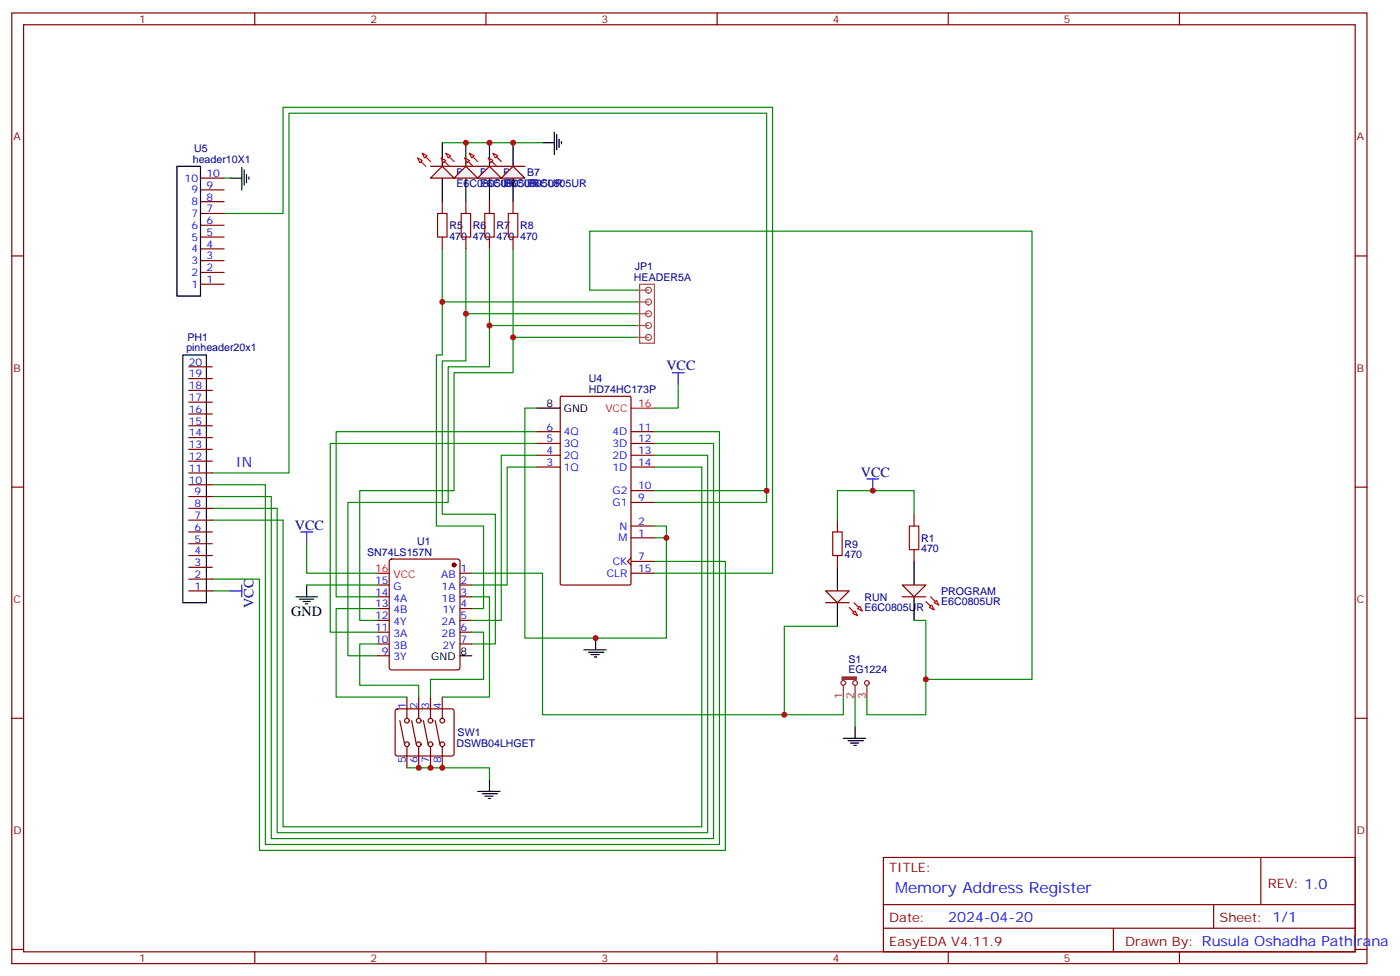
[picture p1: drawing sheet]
<svg xmlns="http://www.w3.org/2000/svg" width="419mm" height="292mm" viewBox="0 0 419 292" stroke-linecap="round" stroke-linejoin="round" font-family="sans-serif">
<g fill="none" stroke="#870000" stroke-width=".35">
<path d="M3.5 3.9h405.4v284.3h-405.4zM7.1 7.4h398.2v277.3h-398.2zM76.2 3.9v3.5M145.3 3.9v3.5M214.5 3.9v3.5M283.6 3.9v3.5M352.8 3.9v3.5M3.5 76.6h3.6M405.3 76.6h3.6M3.5 145.7h3.6M405.3 145.7h3.6M3.5 214.8h3.6"/>
<path d="M405.3 214.8h3.6M264.2 256.5h141.1v28.2h-141.1zM377.1 256.5v14.1M264.2 270.6h141.1M264.2 277.6h141.1M333 277.6v7.1M363 270.6v7M3.5 284h3.6M76.2 284.7v3.5M145.3 284.7v3.5M214.5 284.7v3.5M283.6 284.7v3.5"/>
<path d="M352.8 284.7v3.5M405.3 284h3.6"/>
</g>
<path d="M201.1 111.5h3.5M202.8 111.5v3.5M68.8 176.7h3.5M72.3 175v3.5" fill="none" stroke="#00f" stroke-width=".35"/>
<path d="M68.8 53.3h3.5M72.3 50.1v6.7M73 50.8v4.6M73.7 52.2v2.5M74.4 52.9v.7M132.3 42.7v7M132.3 53.3v7" fill="none" stroke="#000" stroke-width=".35"/>
<path d="M67 53.3h1.8M63.5 176.7h5.3" fill="none" stroke="#008700" stroke-width=".35"/>
<path d="M128.8 53.3l3.5-3.6 3.5 3.6z" fill="#f0f0f0" stroke="#870000" stroke-width=".35"/>
<path d="M124.9 47.3l2.5 2.4M126.3 45.9l2.5 2.4" fill="none" stroke="#f00" stroke-width=".35"/>
<g fill="#f0f0f0" stroke="#f00" stroke-width=".35">
<path d="M126.3 45.9l1.4 .7-.7 .7z"/>
<path d="M124.9 47.3l1.4 .7-.7 .7z"/>
</g>
<path d="M128.8 49.7h7" fill="none" stroke="#870000" stroke-width=".35"/>
<path d="M139.3 42.7v7M139.3 53.3v7" fill="none" stroke="#000" stroke-width=".35"/>
<path d="M135.8 53.3l3.5-3.6 3.6 3.6z" fill="#f0f0f0" stroke="#870000" stroke-width=".35"/>
<path d="M131.9 47.3l2.5 2.4M133.3 45.9l2.5 2.4" fill="none" stroke="#f00" stroke-width=".35"/>
<g fill="#f0f0f0" stroke="#f00" stroke-width=".35">
<path d="M133.3 45.9l1.5 .7-.7 .7z"/>
<path d="M131.9 47.3l1.4 .7-.7 .7z"/>
</g>
<path d="M135.8 49.7h7.1" fill="none" stroke="#870000" stroke-width=".35"/>
<path d="M146.4 42.7v7M146.4 53.3v7" fill="none" stroke="#000" stroke-width=".35"/>
<path d="M142.9 53.3l3.5-3.6 3.5 3.6z" fill="#f0f0f0" stroke="#870000" stroke-width=".35"/>
<path d="M139 47.3l2.5 2.4M140.4 45.9l2.5 2.4" fill="none" stroke="#f00" stroke-width=".35"/>
<g fill="#f0f0f0" stroke="#f00" stroke-width=".35">
<path d="M140.4 45.9l1.4 .7-.7 .7z"/>
<path d="M139 47.3l1.4 .7-.7 .7z"/>
</g>
<path d="M142.9 49.7h7" fill="none" stroke="#870000" stroke-width=".35"/>
<path d="M153.5 42.7v7M153.5 53.3v7" fill="none" stroke="#000" stroke-width=".35"/>
<path d="M149.9 53.3l3.6-3.6 3.5 3.6z" fill="#f0f0f0" stroke="#870000" stroke-width=".35"/>
<path d="M146 47.3l2.5 2.4M147.5 45.9l2.4 2.4" fill="none" stroke="#f00" stroke-width=".35"/>
<g fill="#f0f0f0" stroke="#f00" stroke-width=".35">
<path d="M147.5 45.9l1.4 .7-.7 .7z"/>
<path d="M146 47.3l1.5 .7-.7 .7z"/>
</g>
<g fill="none" stroke="#870000" stroke-width=".35">
<path d="M149.9 49.7h7.1M132.3 60.3v3.6M132.3 70.9v3.5M139.3 60.3v3.6M139.3 70.9v3.5M146.4 60.3v3.6M146.4 70.9v3.5M153.5 60.3v3.6M153.5 70.9v3.5M167.6 118.7l.3-.2h20.5l.3 .2v55.9l-.2 .3-20.6 .1-.3-.2zM160.5 139.7h7.1M160.5 136.2h7.1"/>
<path d="M160.5 132.6h7.1M160.5 129.1h7.1M188.7 139.7h7.1M188.7 136.2h7.1M188.7 132.6h7.1M188.7 129.1h7.1M188.7 157.3h7.1M188.7 150.3h7.1M188.7 146.8h7.1M112.9 175h3.5M112.9 178.5h3.5M116.7 167.4l.4-.2h19.8l.6 .4 .1 32.1-.5 .6-20 .1-.6-.5-.1-32z"/>
<path d="M137.6 171.4h3.5M137.6 175h3.5M137.6 178.5h3.5M188.7 166.9l-1 1 1 1.1M188.7 171.4h7.1M188.7 160.9h7.1M188.7 167.9h7.1M112.9 182h3.5M112.9 185.6h3.5M112.9 189.1h3.5M112.9 192.6h3.5M112.9 196.1h3.5"/>
<path d="M137.6 182h3.5M137.6 185.6h3.5M137.6 189.1h3.5M137.6 192.6h3.5M118.4 212.2l.5-.2h16.2l.5 .2 .2 .5v12.7l-.2 .5-.5 .2h-16.2l-.5-.2-.2-.5v-12.7zM119.6 215.5l1.4 7.1M121.7 208.5v6.3M123.1 215.5l1.4 7.1M125.2 208.5v6.3M126.6 215.5l1.5 7.1M128.8 208.5v6.3M130.2 215.5l1.4 7.1"/>
<path d="M132.3 208.5v6.3M121.7 223.3v6.4M125.2 223.3v6.4M128.8 223.3v6.4M132.3 223.3v6.4"/>
<circle cx="121.7" cy="215.5" r=".71"/>
<circle cx="125.2" cy="215.5" r=".71"/>
<circle cx="128.8" cy="215.5" r=".71"/>
<circle cx="132.3" cy="215.5" r=".71"/>
<circle cx="121.7" cy="222.6" r=".71"/>
<circle cx="125.2" cy="222.6" r=".71"/>
<circle cx="128.8" cy="222.6" r=".71"/>
<circle cx="132.3" cy="222.6" r=".71"/>
</g>
<path d="M130.9 63.9h2.8v7h-2.8zM137.9 63.9h2.9v7h-2.9zM145 63.9h2.8v7h-2.8zM152 63.9h2.9v7h-2.9z" fill="none" stroke="#a10000" stroke-width=".35"/>
<g fill="none" stroke="#000" stroke-width=".35">
<path d="M165.8 39.5v6.7M162.3 42.7h3.5M166.5 40.2v4.6M167.2 41.6v2.5M167.9 42.3v.7M160.5 122.1h7.1M88.5 178.5h6.4M89.6 179.2h4.2M90.7 179.9h2.1M91.7 175v3.5M250.5 169.7v7M91.4 180.6h.7"/>
<path d="M137.6 196.1h3.5M174.6 194.4h6.7M176 195.1h4.6M176.7 195.8h2.5M177.8 196.5h.7M178.2 190.9v3.5M250.5 180.3v7M142.9 236.7h6.7M144.3 237.4h4.6M145 238.1h2.5M146 238.8h.8M146.4 233.2v3.5"/>
</g>
<g fill="none" stroke="#008700" stroke-width=".35">
<path d="M132.3 42.7h30M67 63.9h17.7v-31.8h146.4v139.3h-35.3M132.3 74.4v31.8h-1.8v51.1h14.1v24.7h-3.5M139.3 74.4v33.5h-7v45.9h15.9v38.8h-7.1M146.4 74.4v35.3h-12.3v40.6h-30v45.8h8.8M153.5 74.4v37.1h-17.7v35.3h-28.2v38.8h5.3M132.3 90.3h58.2M139.3 93.8h51.2M146.4 97.4h44.1M153.5 100.9h37M202.8 115v7.1h-7M160.5 122.1h-3.5v68.8h42.3v-33.6h-3.5"/>
<path d="M160.5 129.1h-60v49.4h12.4M160.5 132.6h-61.7v56.5h14.1M160.5 139.7h-8.8v35.3h-10.6M160.5 136.2h-10.6v49.4h-8.8M195.8 139.7h14.1v107.6h-125.2v-91.7h-21.2M195.8 136.2h15.9v112.9h-128.8v-97.1h-19.4M195.8 132.6h17.6v118.2h-132.3v-102.3h-17.6M195.8 129.1h19.4v123.5h-135.8v-107.6h-15.9M63.5 141.5h22.9v-107.6h142.9v116.4h-33.5M195.8 146.8h33.5M91.7 162.6v8.8h21.2M91.7 175h21.2"/>
<path d="M141.1 178.5h5.3v30h-14.1M141.1 171.4h21.2v42.4h89.9v-5.3M195.8 167.9h21.2v86.5h-139.4v-81.2h-14.1M195.8 160.9h3.5M112.9 182h-12.4v26.5h21.2M112.9 192.6h-5.3v12.4h17.6v3.5M141.1 189.1h3.5v14.1h-15.8v5.3M121.7 229.7h24.7v3.5"/>
</g>
<path d="M188.7 122.1h7.1M112.9 171.4h3.5" fill="none" stroke="#f00" stroke-width=".35"/>
<circle cx="135.8" cy="169" r=".53" fill="#870000" stroke="#870000" stroke-width=".35"/>
<path d="M90 159.1h3.5M91.7 159.1v3.5" fill="none" stroke="#00f" stroke-width=".35"/>
<path d="M246.9 176.7h7.1l-3.5 3.6z" fill="#f0f0f0" stroke="#870000" stroke-width=".35"/>
<path d="M254 181.7l2.5 2.4M255.4 180.3l2.5 2.4" fill="none" stroke="#f00" stroke-width=".35"/>
<g fill="#f0f0f0" stroke="#f00" stroke-width=".35">
<path d="M255.1 183.4l.7-.7 .7 1.4z"/>
<path d="M256.5 182l.7-.7 .7 1.4z"/>
</g>
<path d="M250.5 155.6v3.5M250.5 166.2v3.5M246.9 180.3h7.1" fill="none" stroke="#870000" stroke-width=".35"/>
<path d="M249.1 159.1h2.8v7.1h-2.8z" fill="none" stroke="#a10000" stroke-width=".35"/>
<path d="M273.4 167.9v7.1M273.4 178.5v7.1" fill="none" stroke="#000" stroke-width=".35"/>
<path d="M269.9 175h7l-3.5 3.5z" fill="#f0f0f0" stroke="#870000" stroke-width=".35"/>
<path d="M276.9 179.9l2.5 2.5M278.3 178.5l2.5 2.5" fill="none" stroke="#f00" stroke-width=".35"/>
<g fill="#f0f0f0" stroke="#f00" stroke-width=".35">
<path d="M278.7 181l.7 1.4-1.4-.7z"/>
<path d="M279.4 180.3l.7-.7 .7 1.4z"/>
</g>
<g fill="none" stroke="#870000" stroke-width=".35">
<path d="M60 56.8h7M60 53.3h7M60 78h7M60 74.4h7M60 70.9h7M60 67.4h7M60 63.9h7M60 60.3h7M60 85h7M60 81.5h7M56.4 116.8h7.1M56.4 113.2h7.1"/>
<path d="M56.4 109.7h7.1M56.4 137.9h7.1M56.4 134.4h7.1M56.4 130.9h7.1M56.4 127.4h7.1M56.4 123.8h7.1M56.4 120.3h7.1M56.4 159.1h7.1M56.4 155.6h7.1M56.4 152h7.1M56.4 148.5h7.1M56.4 145h7.1"/>
<path d="M56.4 141.5h7.1M273.4 153.8v3.5M56.4 176.7h7.1M56.4 173.2h7.1M56.4 169.7h7.1M56.4 166.2h7.1M56.4 162.6h7.1M269.9 178.5h7M273.4 164.4v3.5"/>
</g>
<path d="M272 157.3h2.8v7.1h-2.8z" fill="none" stroke="#a10000" stroke-width=".35"/>
<path d="M190.5 86.8h-14.1v-17.7h132.3v134.1h-31.8M273.4 153.8v-7h-22.9v8.8M250.5 187.3h-15.9v26.5M273.4 185.6h3.5v28.2h-17.6v-5.3M255.8 208.5v8.8" fill="none" stroke="#008700" stroke-width=".35"/>
<path d="M52.9 49.7h7.1v38.8h-7.1zM54.7 106.2h7v74.1h-7zM255.8 217.3v3.5M252.2 220.8h6.7M253.6 221.5h4.6M254.4 222.2h2.4M255.4 223h.7" fill="none" stroke="#000" stroke-width=".35"/>
<path d="M259.3 143.2h3.5M261.1 143.2v3.6" fill="none" stroke="#00f" stroke-width=".35"/>
<g fill="none" stroke="#8c2424" stroke-width=".35">
<path d="M252.2 205v3.5M255.8 205v3.5M259.3 205v3.5"/>
<circle cx="252.2" cy="204.3" r=".71"/>
<circle cx="255.8" cy="204.3" r=".71"/>
<circle cx="259.3" cy="204.3" r=".71"/>
</g>
<path d="M251.9 202.5h4.2v.7h-4.2z" fill="#8c2424" stroke="#8c2424" stroke-width=".35"/>
<g fill="none" stroke="#a64a4a" stroke-width=".35">
<path d="M190.5 86.8h3.5M190.5 90.3h3.5M190.5 93.8h3.5M190.5 97.4h3.5M191.3 85h4.4v17.7h-4.4zM190.5 100.9h3.5"/>
<circle cx="194" cy="93.8" r=".88"/>
<circle cx="194" cy="86.8" r=".88"/>
<circle cx="194" cy="90.3" r=".88"/>
<circle cx="194" cy="97.4" r=".88"/>
<circle cx="194" cy="100.9" r=".88"/>
</g>
<g fill="#c00">
<circle cx="153.5" cy="100.9" r=".88"/>
<circle cx="146.4" cy="97.4" r=".88"/>
<circle cx="139.3" cy="93.8" r=".88"/>
<circle cx="132.3" cy="90.3" r=".88"/>
<circle cx="139.3" cy="42.7" r=".88"/>
<circle cx="146.4" cy="42.7" r=".88"/>
<circle cx="153.5" cy="42.7" r=".88"/>
<circle cx="199.3" cy="160.9" r=".88"/>
<circle cx="178.2" cy="190.9" r=".88"/>
<circle cx="229.3" cy="146.8" r=".88"/>
<circle cx="125.2" cy="229.7" r=".88"/>
<circle cx="128.8" cy="229.7" r=".88"/>
<circle cx="132.3" cy="229.7" r=".88"/>
<circle cx="234.6" cy="213.8" r=".88"/>
<circle cx="261.1" cy="146.8" r=".88"/>
<circle cx="276.9" cy="203.2" r=".88"/>
</g>
<text font-size="4.6" fill="#00f" x="267.8" y="267.1">Memory Address Register</text>
<g font-size="4.2" fill="#000080">
<text x="199.3" y="110.8">VCC</text>
<text x="257.5" y="142.5">VCC</text>
<text x="88.2" y="158.4">VCC</text>
<text x="75.8" y="181.8" transform="rotate(-90 75.8 181.8)">VCC</text>
</g>
<g font-size="4.2" fill="#00f">
<text x="70.6" y="139.7">IN</text>
<text x="283.6" y="275.9">2024-04-20</text>
</g>
<text font-size="4.2" x="87.1" y="184.1">GND</text>
<g font-size="3.9" fill="#800">
<text x="266" y="260.7">TITLE:</text>
<text x="379.2" y="265.6">REV: 1.0</text>
<text x="266" y="275.9">Date:</text>
<text x="364.8" y="275.9">Sheet: 1/1</text>
<text x="266" y="282.9">EasyEDA V4.11.9</text>
<text x="336.5" y="282.9">Drawn By: Rusula Oshadha Pathirana</text>
</g>
<g font-size="3.2" fill="#800">
<text x="41.6" y="6.9">1</text>
<text x="110.8" y="6.9">2</text>
<text x="179.9" y="6.9">3</text>
<text x="249.1" y="6.9">4</text>
<text x="318.2" y="6.9">5</text>
<text x="4.1" y="42">A</text>
<text x="405.9" y="42">A</text>
<text x="4.1" y="111.1">B</text>
<text x="405.9" y="111.1">B</text>
<text x="4.1" y="180.3">C</text>
<text x="405.9" y="180.3">C</text>
<text x="4.1" y="249.4">D</text>
<text x="405.9" y="249.4">D</text>
<text x="41.6" y="287.7">1</text>
<text x="110.8" y="287.7">2</text>
<text x="179.9" y="287.7">3</text>
<text x="249.1" y="287.7">4</text>
<text x="318.2" y="287.7">5</text>
</g>
<g font-size="3.2" fill="#000080">
<text x="58" y="45.5">U5</text>
<text x="57.7" y="48.7">header10X1</text>
<text x="136.5" y="52.7">B4</text>
<text x="143.6" y="52.7">B5</text>
<text x="150.6" y="52.7">B6</text>
<text x="157.7" y="52.7">B7</text>
<text x="136.5" y="55.9">E6C0805UR</text>
<text x="143.6" y="55.9">E6C0805UR</text>
<text x="150.6" y="55.9">E6C0805UR</text>
<text x="157.7" y="55.9">E6C0805UR</text>
<text x="134.4" y="71.8">470</text>
<text x="134.4" y="68.6">R5</text>
<text x="141.5" y="71.8">470</text>
<text x="141.5" y="68.6">R6</text>
<text x="148.5" y="71.8">470</text>
<text x="148.5" y="68.6">R7</text>
<text x="155.6" y="71.8">470</text>
<text x="155.6" y="68.6">R8</text>
<text x="189.6" y="84">HEADER5A</text>
<text x="189.9" y="80.7">JP1</text>
<text x="56.1" y="102">PH1</text>
<text x="55.7" y="105.1">pinheader20x1</text>
<text x="176.1" y="117.5">HD74HC173P</text>
<text x="176.1" y="114.3">U4</text>
<text x="109.8" y="166.2">SN74LS157N</text>
<text x="124.8" y="162.9">U1</text>
<text x="252.6" y="167">470</text>
<text x="252.6" y="163.8">R9</text>
<text x="275.5" y="165.2">470</text>
<text x="275.5" y="162">R1</text>
<text x="258.6" y="179.7">RUN</text>
<text x="281.5" y="177.9">PROGRAM</text>
<text x="258.6" y="182.8">E6C0805UR</text>
<text x="281.5" y="181.1">E6C0805UR</text>
<text x="253.7" y="201.4">EG1224</text>
<text x="253.7" y="198.2">S1</text>
<text x="136.9" y="220.1">SW1</text>
<text x="136.5" y="223.3">DSWB04LHGET</text>
</g>
<g font-size="3.2" fill="#00f">
<text x="61.7" y="52.9">10</text>
<text x="55.2" y="54.3">10</text>
<text x="57.2" y="57.9">9</text>
<text x="61.7" y="60">8</text>
<text x="61.7" y="56.4">9</text>
<text x="57.2" y="64.9">7</text>
<text x="57.2" y="61.4">8</text>
<text x="61.7" y="63.5">7</text>
<text x="57.2" y="72">5</text>
<text x="57.2" y="68.4">6</text>
<text x="61.7" y="70.6">5</text>
<text x="61.7" y="67">6</text>
<text x="57.2" y="75.5">4</text>
<text x="61.7" y="77.6">3</text>
<text x="61.7" y="74.1">4</text>
<text x="57.2" y="82.5">2</text>
<text x="57.2" y="79">3</text>
<text x="61.7" y="81.1">2</text>
<text x="57.2" y="86.1">1</text>
<text x="61.7" y="84.7">1</text>
<text x="56.4" y="112.9">19</text>
<text x="56.4" y="109.4">20</text>
<text x="56.4" y="119.9">17</text>
<text x="56.4" y="116.4">18</text>
<text x="56.4" y="123.5">16</text>
<text x="56.4" y="130.5">14</text>
<text x="56.4" y="127">15</text>
<text x="163.4" y="128.8">6</text>
<text x="168.6" y="130.2">4Q</text>
<text x="183.2" y="130.2">4D</text>
<text x="190.9" y="128.8">11</text>
<text x="56.4" y="137.6">12</text>
<text x="56.4" y="134.1">13</text>
<text x="163.4" y="135.8">4</text>
<text x="163.4" y="132.3">5</text>
<text x="168.6" y="137.2">2Q</text>
<text x="168.6" y="133.7">3Q</text>
<text x="183.2" y="137.2">2D</text>
<text x="183.2" y="133.7">3D</text>
<text x="190.9" y="135.8">13</text>
<text x="190.9" y="132.3">12</text>
<text x="56.4" y="141.1">11</text>
<text x="163.4" y="139.3">3</text>
<text x="168.6" y="140.8">1Q</text>
<text x="183.2" y="140.8">1D</text>
<text x="190.9" y="139.3">14</text>
<text x="56.4" y="144.6">10</text>
<text x="58.2" y="148.2">9</text>
<text x="183.2" y="147.8">G2</text>
<text x="190.9" y="149.9">9</text>
<text x="190.9" y="146.4">10</text>
<text x="58.2" y="155.2">7</text>
<text x="58.2" y="151.7">8</text>
<text x="183.2" y="151.3">G1</text>
<text x="58.2" y="158.8">6</text>
<text x="185" y="161.9">M</text>
<text x="185.3" y="158.4">N</text>
<text x="190.9" y="160.5">1</text>
<text x="190.9" y="157">2</text>
<text x="58.2" y="165.8">4</text>
<text x="58.2" y="162.3">5</text>
<text x="190.9" y="167.6">7</text>
<text x="58.2" y="172.9">2</text>
<text x="58.2" y="169.3">3</text>
<text x="131.9" y="172.9">AB</text>
<text x="137.8" y="171.1">1</text>
<text x="181.5" y="172.5">CLR</text>
<text x="183.3" y="169">CK</text>
<text x="190.9" y="171.1">15</text>
<text x="58.2" y="176.4">1</text>
<text x="112.2" y="178.2">14</text>
<text x="112.2" y="174.6">15</text>
<text x="117.7" y="179.9">4A</text>
<text x="117.7" y="176.4">G</text>
<text x="132.1" y="179.9">1B</text>
<text x="132.1" y="176.4">1A</text>
<text x="137.8" y="174.6">2</text>
<text x="137.8" y="178.2">3</text>
<text x="112.2" y="185.2">12</text>
<text x="112.2" y="181.7">13</text>
<text x="117.7" y="183.4">4B</text>
<text x="132.3" y="183.4">1Y</text>
<text x="137.8" y="181.7">4</text>
<text x="137.8" y="185.2">5</text>
<text x="112.2" y="188.7">11</text>
<text x="117.7" y="190.5">3A</text>
<text x="117.7" y="187">4Y</text>
<text x="132.1" y="190.5">2B</text>
<text x="132.1" y="187">2A</text>
<text x="137.8" y="188.7">6</text>
<text x="112.2" y="192.3">10</text>
<text x="114.2" y="195.8">9</text>
<text x="117.7" y="197.6">3Y</text>
<text x="117.7" y="194">3B</text>
<text x="132.3" y="194">2Y</text>
<text x="137.8" y="192.3">7</text>
<text x="121.4" y="212" transform="rotate(-90 121.4 212)">1</text>
<text x="124.9" y="212" transform="rotate(-90 124.9 212)">2</text>
<text x="128.4" y="212" transform="rotate(-90 128.4 212)">3</text>
<text x="131.9" y="212" transform="rotate(-90 131.9 212)">4</text>
<text x="121.4" y="228.1" transform="rotate(-90 121.4 228.1)">5</text>
<text x="124.9" y="228.1" transform="rotate(-90 124.9 228.1)">6</text>
<text x="128.4" y="228.1" transform="rotate(-90 128.4 228.1)">7</text>
<text x="131.9" y="228.1" transform="rotate(-90 131.9 228.1)">8</text>
</g>
<g font-size="3.2">
<text x="163.4" y="121.7">8</text>
<text x="168.6" y="123.1">GND</text>
<text x="129" y="197.6">GND</text>
<text x="137.8" y="195.8">8</text>
</g>
<g font-size="3.2" fill="#f00">
<text x="181.1" y="123.1">VCC</text>
<text x="190.9" y="121.7">16</text>
<text x="112.2" y="171.1">16</text>
<text x="117.7" y="172.9">VCC</text>
</g>
<g font-size="3.2" fill="#8d2323">
<text x="251.9" y="209.1" transform="rotate(-90 251.9 209.1)">1</text>
<text x="255.4" y="209.1" transform="rotate(-90 255.4 209.1)">2</text>
<text x="258.9" y="209.1" transform="rotate(-90 258.9 209.1)">3</text>
</g>
<text font-size="1.8" fill="#838383" x="194.4" y="84.6" transform="rotate(-90 194.4 84.6)">1</text>
</svg>
